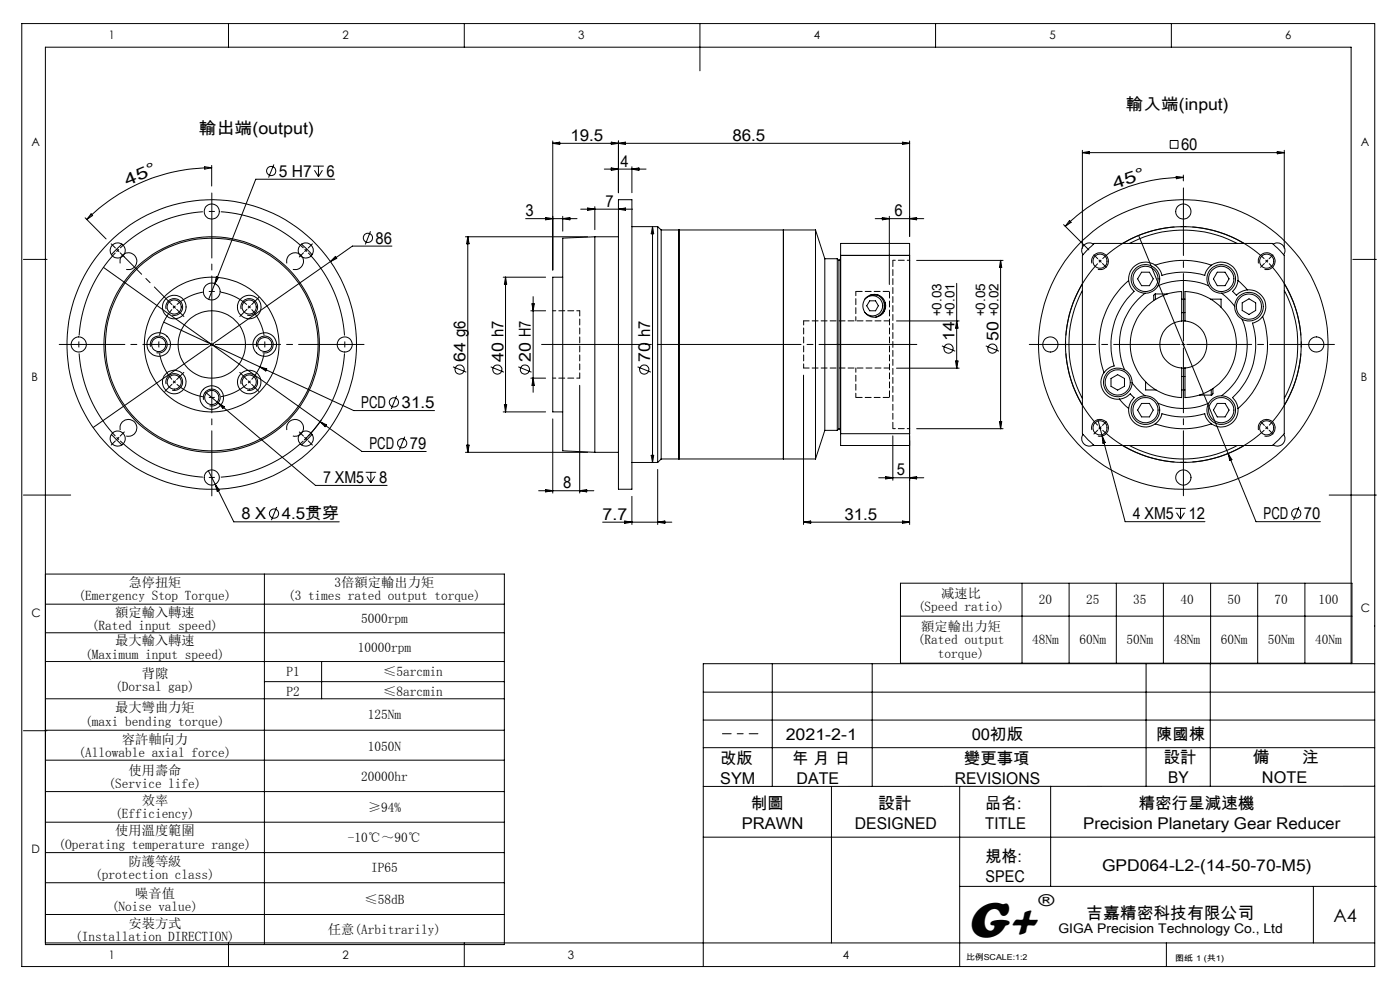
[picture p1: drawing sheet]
<svg xmlns="http://www.w3.org/2000/svg" width="297mm" height="210mm" viewBox="0 0 297 210" stroke-linecap="round" stroke-linejoin="round" font-family="sans-serif">
<g fill="none" stroke="#000" stroke-width=".21">
<path d="M4.6 5h287v200h-287zM48.5 5v5M98.5 5v5M148.5 5v10M198.5 5v5M248.5 5v5M43.4 35.4l1.5 .2-1.5 .3zM44.9 35.6a37.6 37.6 0 0 0-26.5 11M44.9 35.1v4.4M58.1 34.9l-1.1 2.8M66.4 35.2h2.3M66.7 36.1l.9 1.4"/>
<path d="M67.6 35.2v2.3M68.4 36.1l-.8 1.4M71 38h-16.7l-10 25.5M117.3 29.9v27.4M117.3 30.4h75.7M117.3 30.4l1.4-.2v.4zM128.2 35.9h8.9M129.7 30.2l1.5 .2-1.5 .2zM129.7 35.6l1.5 .3-1.5 .3zM131.2 29.9v11M131.2 30.4l1.5-.2v.4zM134.1 35.4v5.5"/>
<path d="M134.1 35.9l1.4-.3v.6zM191.5 30.2l1.5 .2-1.5 .2zM193 29.9v20.3M229.6 31.9v20.8M229.6 32.4h42.9M229.6 32.4l1.5-.3v.5zM248.2 29.8h1.7v1.7h-1.7zM249.5 37.4l1.5 .2-1.4 .3zM251 37.6a35.5 35.5 0 0 0-25 10.4M251 37.1v1.3M271 32.1l1.5 .3-1.5 .2zM272.5 31.9v20.8"/>
<path d="M5 55h5M18.1 46.2l4.4 4.5M19.3 45.4l.3 .3-1.2 .9zM21.9 56.7l46 32.8M24.7 52.9l.5 .5M25.2 52.9l-.5 .5M25.5 55.9a1.79 1.79 0 0 1 1.6-2.3 1.79 1.79 0 0 1 1.9 2 1.79 1.79 0 0 1-2.2 1.5M25.9 51.8l-2.3 2.2M45.9 58.7l.5 .2-.8 1.3zM60.9 55.9a1.79 1.79 0 0 1 1.5-2.3 1.79 1.79 0 0 1 2 2 1.79 1.79 0 0 1-2.3 1.5M64 51.8l2.2 2.2M70.1 55.5l-50.3 35.2"/>
<path d="M71.2 54.4l.2 .4-1.3 .7zM78.6 49.1l-1.1 2.7M83.1 52.2h-8.3l-4.7 3.3M98.7 50.2h26M99.2 50.2v45.7M99.2 50.2l.3 1.5h-.5zM106.8 58.8h8.9M107.2 58.8v28.6M107.2 58.8l.3 1.5h-.5zM111.5 46.4h10.9M115.7 46.1l1.6 .3-1.6 .2zM119.4 45.9v3.1"/>
<path d="M119.4 46.4l1.5-.3v.5zM119.4 58.8h-2.1v28.6h2.1M123.2 44.4h11M124.7 44.1l1.5 .3-1.5 .2zM126.2 43.8v4.9M126.2 50.2v45.7M126.2 50.2l-6.8 .3v45.1l6.8 .3M126.2 50.2h5M131.2 42.4h2.9v61.4h-2.9zM131.2 44.4l1.5-.3v.5zM134.1 48.1h5.4M138.4 48.1v50"/>
<path d="M138.4 48.1l.3 1.5h-.6zM139.5 48.1v50M139.5 48.1l.8 .7M140.3 48.8v48.6M140.3 48.8h32.7M144 48.8v48.6M166.2 48.8v48.6M173 48.8v48.6M173 48.8l2 6.1M175 54.9v36.4M175 54.9h2.6M177.6 54.9v36.4"/>
<path d="M177.6 54.9l.4 .3M178 55.2v35.7M178.3 54.2v-2.6h14.7v2.6M178.3 54.2v37.8M178.3 54.2h14.7M178.3 54.9l-.3 .3M185.7 46.4h10.3M187.2 46.1l1.5 .3-1.5 .2zM188.7 45.9v14.5M193 54.2v37.8M193 46.4l1.5-.3v.5zM194.5 55.2h18.3"/>
<path d="M212.3 55.2v35.7M212.3 55.2l.2 1.5h-.5zM225.6 47.7l5.4 5.3M226.9 46.8l.3 .4-1.2 .8zM230.5 53.2l1.6-1.6h37.8l1 1 1.6 1.6v37.8l-1.2 1.3-1.4 1.2h-37.8l-1.3-1.2-1.2-1.3v-37.8zM231.6 55.9a1.79 1.79 0 0 1 1.6-2.3 1.79 1.79 0 0 1 2 2 1.79 1.79 0 0 1-2.3 1.5M232 51.8a1.62 1.62 0 0 0-2 .2 1.62 1.62 0 0 0-.2 2M238.2 51.6a25 25 0 0 1 25.7 0M239.4 59.5a17.8 17.8 0 0 0-5.2 19.5M239.4 59.5a3.7 3.7 0 0 0 1.2 2.3 15.5 15.5 0 0 0-4.2 15.8 3.5 3.5 0 0 0-2.2 1.4M239.6 51.6a24.5 24.5 0 0 1 22.9 0M241.5 49.9l19 46.3"/>
<path d="M242.2 57.7h1.6l.9 1.5-.9 1.4h-1.6l-.9-1.4zM245.1 56.3a17.7 17.7 0 0 1 11.9 0M245.1 56.3a3.6 3.6 0 0 0-3.9-.2 3.6 3.6 0 0 0-1.8 3.4M245.1 56.3a3.5 3.5 0 0 1 1.4 2.1 15.6 15.6 0 0 1 9.1 0 3.5 3.5 0 0 1 1.4-2.1M257 56.3a3.6 3.6 0 0 1 3.9-.2 3.6 3.6 0 0 1 1.7 3.4M258.2 57.7h1.7l.8 1.5-.8 1.4h-1.7l-.8-1.4zM262.6 59.5l2 2M262.6 59.5a3.7 3.7 0 0 1-1.1 2.3l.8 .8a3.9 3.9 0 0 1 2.3-1.1M267 55.9a1.79 1.79 0 0 1 1.6-2.3 1.79 1.79 0 0 1 1.9 2 1.79 1.79 0 0 1-2.2 1.5M270.1 51.8a1.62 1.62 0 0 1 2 .2 1.62 1.62 0 0 1 .2 2M287 55h5M31.9 73.5a1.79 1.79 0 0 1 1.6-2.2 1.79 1.79 0 0 1 1.9 1.9 1.79 1.79 0 0 1-2.2 1.6"/>
<path d="M34.7 68.3l40.3 18.8h17.2M35.2 65.6a1.78 1.78 0 0 1 1.6-2.3 1.78 1.78 0 0 1 1.9 2 1.78 1.78 0 0 1-2.2 1.5M36.7 64.9l.3 .2M37 65.1l-.3 .3M37 65.1l.2 .3M37.2 64.9l-.2 .2M51.2 65.6a1.78 1.78 0 0 1 1.5-2.3 1.78 1.78 0 0 1 2 2 1.78 1.78 0 0 1-2.3 1.5M54.4 73.5a1.79 1.79 0 0 1 1.6-2.2 1.79 1.79 0 0 1 2 1.9 1.79 1.79 0 0 1-2.3 1.6M55.1 77.8l1.5 .4-.2 .5zM96.1 77.8l2.8 1.1M104.1 77.8l2.8 1.1M110 77.8l2.7 1.1"/>
<path d="M112.6 65.9h3.1M112.9 64.4h.4l-.2 1.5zM113.1 62.9v20.3M135.3 77.8l2.8 1.1M170.5 79.6v31.7M183.4 63.5a2.15 2.15 0 0 1 3.2-.2 2.15 2.15 0 0 1 0 3.1 2.15 2.15 0 0 1-3.2-.2M184.5 63.8h1.2l.6 1.1-.6 1h-1.2l-.6-1zM184.5 62.6h1.9M186.1 62.6a2.49 2.49 0 0 1 1.5 2.4 2.49 2.49 0 0 1-1.8 2.3M187.8 64.2l-.1 1.3-.4 1M190.2 68.1h13.3M190.2 78.1h13.3"/>
<path d="M199.8 73.4l2.8 1.1M202.7 76.6h.5l-.2 1.5zM203 60.1v18M203 68.1l.2 1.5h-.5zM209.1 73.4l2.8 1.1M229.6 60.2a24.8 24.8 0 0 0 0 25.8M229.6 61.7a24.3 24.3 0 0 0 0 22.8M234.2 79a3.6 3.6 0 0 0-.2 3.9 3.6 3.6 0 0 0 3.5 1.8M242.9 62.2a13.5 13.5 0 0 0-4.3 16.2M245.1 62.4l-.3 .2v1.1M245.1 62.4v1.1M245.1 62.4h2.5"/>
<path d="M245.7 60.6a13.2 13.2 0 0 1 10.7 0M250.7 68.1v-6.3a11.3 11.3 0 0 0-10.9 11.3 11.3 11.3 0 0 0 10.9 11.2v-6.2M250.7 68.1a5 5 0 0 0-4.6 5 5 5 0 0 0 4.6 5M250.7 78.1h.7M250.7 68.1h.7M250.7 63.5h.7M250.7 79.9h.7M250.7 66.3h.7M251.4 68.1a5 5 0 0 1 4.6 5 5 5 0 0 1-4.6 5M251.4 68.1v-6.3a11.3 11.3 0 0 1 10.9 11.3 11.3 11.3 0 0 1-10.9 11.2v-6.2M256.8 63.5h2.2v1.7M259.2 62.2l1.1 .9 1.6 1.9"/>
<path d="M263.5 67.7a13.5 13.5 0 0 1-4.3 16.3M263.5 64.2l1.5-.8 1.4 .8v1.7l-1.4 .8-1.5-.8zM264.6 61.5a3.6 3.6 0 0 1 3.5 1.8 3.6 3.6 0 0 1-.2 3.8M267.9 67.1a17.9 17.9 0 0 1-5.3 19.6M267.9 67.1a3.5 3.5 0 0 1-2.2 1.4 15.3 15.3 0 0 1-4.2 15.8 3.9 3.9 0 0 1 1.1 2.4M272.5 60.2a24.8 24.8 0 0 1 0 25.8M272.5 61.7a24.3 24.3 0 0 1 0 22.8M23.6 92.1l2.3 2.3M25.5 91.2a1.79 1.79 0 0 1 1.6-2.2 1.79 1.79 0 0 1 1.9 1.9 1.79 1.79 0 0 1-2.2 1.6M35.2 81.5a1.78 1.78 0 0 1 1.6-2.2 1.78 1.78 0 0 1 1.9 1.9 1.78 1.78 0 0 1-2.2 1.6M43.2 84.8a1.79 1.79 0 0 1 1.6-2.2 1.79 1.79 0 0 1 1.9 1.9 1.79 1.79 0 0 1-2.2 1.6M43.6 83.2l2.7 2.3"/>
<path d="M44.2 99.9l1.4 2.8M46.3 85.5l20.6 17.5h15.2M46.3 85.5l1.3 .8-.3 .3zM51.2 81.5a1.78 1.78 0 0 1 1.5-2.2 1.78 1.78 0 0 1 2 1.9 1.78 1.78 0 0 1-2.3 1.6M60.9 91.2a1.79 1.79 0 0 1 1.5-2.2 1.79 1.79 0 0 1 2 1.9 1.79 1.79 0 0 1-2.3 1.6M66.2 92.1l-2.2 2.3M67.9 89.5l8.9 6.3h13.6M67.9 89.5l1.4 .6-.3 .4zM68.2 89l-1.5 2-2.2 2.4M84.1 84l-1.1 2.7M85.9 92.6l-1.2 2.8M98.7 95.9h26"/>
<path d="M99 94.4h.5l-.3 1.5zM106.8 87.4h8.9M107 85.9h.5l-.3 1.5zM112.6 80.2h3.1M113.1 80.2l.2 1.5h-.4zM117.3 88.9v15.7M123 81.7v22.9M126.2 95.9h5M134.1 98.1h5.4M138.1 96.6h.6l-.3 1.5zM139.5 99.6v11.7M140.3 97.4l-.8 .7"/>
<path d="M140.3 97.4h32.7M175 91.3l-2 6.1M175 91.3h2.6M178 90.9l-.4 .4M178 90.9l.3 .4M178.3 92v2.5h14.7v-2.5M178.3 92h14.7M189.4 92.5v9.4M193 92.5v18.8M194.5 90.9h18.3M212 89.5h.5l-.2 1.4zM229.8 92.1a1.6 1.6 0 0 0 .2 2.1 1.6 1.6 0 0 0 2 .2"/>
<path d="M231.6 91.2a1.79 1.79 0 0 1 1.6-2.2 1.79 1.79 0 0 1 2 1.9 1.79 1.79 0 0 1-2.3 1.6M232.9 89l.9 3.5M233.1 90.5l.5 .5M233.6 90.5l-.5 .5M233.8 92.5l4.9 18.2h16.9M233.8 92.5l.7 1.4-.5 .1zM235.7 80.3l1.4-.8 1.4 .8v1.6l-1.4 .9-1.4-.9zM237.5 84.7l1.9 2M237.5 84.7a3.7 3.7 0 0 0 2.3-1.2l.8 .8a3.9 3.9 0 0 0-1.2 2.4M238.2 94.5a24.8 24.8 0 0 0 25.7 0M239.4 86.7a3.6 3.6 0 0 0 1.8 3.4 3.6 3.6 0 0 0 3.9-.2M239.6 94.5a24.2 24.2 0 0 0 22.9 0"/>
<path d="M240.2 81.2l.9 1.1 1.8 1.7M242.2 85.6h1.6l.9 1.4-.9 1.4h-1.6l-.9-1.4zM243 81v1.7h2.3M245.1 89.9a17.7 17.7 0 0 0 11.9 0M245.1 89.9a3.5 3.5 0 0 0 1.4-2.1 15.6 15.6 0 0 0 9.1 0 3.5 3.5 0 0 0 1.4 2.1M245.7 85.5a13.6 13.6 0 0 0 10.7 0M250.7 82.7h.7M254.5 83.8h2.5M257 82.6v1.2M257.3 82.4v1.1l-.3 .3M258.2 85.6h1.7l.8 1.4-.8 1.4h-1.7l-.8-1.4zM260.5 96.2l6 14.5h13.6"/>
<path d="M260.5 96.2l.8 1.3-.4 .2zM262.6 86.7a3.6 3.6 0 0 1-1.7 3.4 3.6 3.6 0 0 1-3.9-.2M267 91.2a1.79 1.79 0 0 1 1.6-2.2 1.79 1.79 0 0 1 1.9 1.9 1.79 1.79 0 0 1-2.2 1.6M272.3 92.1a1.6 1.6 0 0 1-.2 2.1 1.6 1.6 0 0 1-2 .2M5 105h10M45.6 102.7l4 8h22.4M45.6 102.7l.9 1.3-.4 .2zM58.7 107.6l-1.1 2.7M77.6 100.2h2.2M77.8 101.1l.9 1.3M78.7 100.2v2.2M79.5 101.1l-.8 1.3"/>
<path d="M114.3 104.1h11.7M115.7 103.8l1.6 .3-1.6 .2zM123 104.1l1.5-.3v.5zM127.8 110.8h14.7M132.5 110.5l1.6 .3-1.6 .2zM134.1 105.3v6M139.5 110.8l1.5-.3v.5zM170.5 110.8h22.5M170.5 110.8l1.5-.3v.5zM186.4 101.3h9.6M187.9 101.1l1.5 .2-1.5 .3zM191.5 110.5l1.5 .3-1.5 .2z"/>
<path d="M193 101.3l1.5-.2v.5zM249.3 107.8h2.2M249.6 108.8l.8 1.3M250.4 107.8v2.3M251.3 108.8l-.9 1.3M275.6 107.5l-1.2 2.8M282 105h10M9.6 128.2h97.4M9.6 134.2h97.4M9.6 121.8h97.4v78.6h-97.4v-190.4h277v130.8M56.1 121.8v78.6M191 123.7h95.8v17h-95.8z"/>
<path d="M191 130.7h95.8M216.8 123.7v17M226.8 123.7v17M236.8 123.7v17M246.8 123.7v17M256.8 123.7v17M266.8 123.7v17M276.8 123.7v17M5 155h5M9.6 140.3h97.4M9.6 148.2h97.4M9.6 154.9h97.4"/>
<path d="M56.1 144.6h50.9M68.2 140.3v7.9M149.2 152.7h142.4M149.2 146.8h142.4M149.2 158.6h142.4M163.8 140.8v26M185 140.8v26M243.1 140.8v26M256.8 140.8v26M291.6 140.8h-142.4v64.2M9.6 161.2h97.4M9.6 167.9h97.4"/>
<path d="M9.6 174.4h97.4M149.2 177.6h142.4M176.4 166.8v33.2M203.6 166.8v38.2M222.9 166.8v21.2M291.6 166.8h-142.4M9.6 180.9h97.4M9.6 187.2h97.4M9.6 194h97.4M203.6 188h88.4M278.6 188v12M9.6 200h282"/>
<path d="M48.5 200v5M98.5 200v5M247.4 200v5"/>
<circle cx="57.5" cy="36.3" r=".98"/>
<circle cx="25" cy="53.1" r="1.6"/>
<circle cx="44.9" cy="44.9" r="1.62"/>
<circle cx="64.9" cy="53.1" r="1.61"/>
<circle cx="78" cy="50.5" r=".98"/>
<circle cx="233.3" cy="55.4" r="1.5"/>
<circle cx="243" cy="59.2" r="3"/>
<circle cx="243" cy="59.2" r="2.67"/>
<circle cx="251" cy="44.9" r="1.62"/>
<circle cx="259.1" cy="59.2" r="3"/>
<circle cx="259.1" cy="59.2" r="2.67"/>
<circle cx="268.7" cy="55.4" r="1.51"/>
<circle cx="16.7" cy="73.1" r="1.62"/>
<circle cx="33.7" cy="73.1" r="2.49"/>
<circle cx="33.7" cy="73.1" r="1.49"/>
<circle cx="37" cy="65.1" r="1.5"/>
<circle cx="37" cy="65.1" r="2.5"/>
<circle cx="44.9" cy="73.1" r="14.3"/>
<circle cx="44.9" cy="73.1" r="22.9"/>
<circle cx="44.9" cy="73.1" r="30.7"/>
<circle cx="44.9" cy="61.8" r="1.79"/>
<circle cx="44.9" cy="73.1" r="7.1"/>
<circle cx="44.9" cy="73.1" r="22.6"/>
<circle cx="52.9" cy="65.1" r="1.5"/>
<circle cx="52.9" cy="65.1" r="2.5"/>
<circle cx="56.2" cy="73.1" r="2.49"/>
<circle cx="56.2" cy="73.1" r="1.49"/>
<circle cx="73.1" cy="73.1" r="1.59"/>
<circle cx="97.5" cy="78.4" r=".97"/>
<circle cx="105.5" cy="78.4" r=".97"/>
<circle cx="111.4" cy="78.4" r=".97"/>
<circle cx="136.7" cy="78.4" r=".98"/>
<circle cx="185.5" cy="64.9" r="2.42"/>
<circle cx="201.2" cy="73.9" r=".97"/>
<circle cx="210.5" cy="73.9" r=".97"/>
<circle cx="222.8" cy="73.1" r="1.6"/>
<circle cx="251" cy="73.1" r="30.7"/>
<circle cx="264.9" cy="65" r="2.67"/>
<circle cx="265" cy="65.1" r="3"/>
<circle cx="279.2" cy="73.1" r="1.62"/>
<circle cx="25" cy="93" r="1.6"/>
<circle cx="37" cy="81" r="2.51"/>
<circle cx="37" cy="81" r="1.51"/>
<circle cx="44.9" cy="84.3" r="2.49"/>
<circle cx="44.9" cy="84.3" r="1.49"/>
<circle cx="52.9" cy="81" r="1.51"/>
<circle cx="52.9" cy="81" r="2.51"/>
<circle cx="64.9" cy="93" r="1.61"/>
<circle cx="83.6" cy="85.3" r=".98"/>
<circle cx="85.3" cy="94" r=".98"/>
<circle cx="233.3" cy="90.7" r="1.5"/>
<circle cx="237.1" cy="81.1" r="2.66"/>
<circle cx="237.1" cy="81.1" r="3"/>
<circle cx="243" cy="87" r="3"/>
<circle cx="243" cy="87" r="2.67"/>
<circle cx="259.1" cy="87" r="3"/>
<circle cx="259.1" cy="87" r="2.67"/>
<circle cx="268.7" cy="90.7" r="1.51"/>
<circle cx="44.9" cy="101.3" r="1.6"/>
<circle cx="58.1" cy="108.9" r=".98"/>
<circle cx="251" cy="101.3" r="1.62"/>
<circle cx="275" cy="108.9" r=".99"/>
</g>
<g fill="none" stroke="#000" stroke-width=".21" stroke-dasharray="30.5 1.3 1.3 1.3" stroke-linecap="butt">
<path d="M64.9 53.1l-.3-.2M64.9 53.1l.2 .3M233.4 55.4l-.3 .2M233.4 55.4l.2-.3M268.7 55.4l-.2-.3M268.7 55.4l.3 .2M52.9 65.1l-.3-.2M52.9 65.1l.2 .3M25 93l.2 .3M25 93l-.3-.2M37 81l.2 .3M37 81l-.3-.2"/>
<path d="M52.9 81l.2-.2M52.9 81l-.3 .3M64.9 93l.2-.2M64.9 93l-.3 .3M268.7 90.7l.3-.2M268.7 90.7l-.2 .3"/>
</g>
<path d="M232.9 55.9a25 25 0 0 0 0 34.3M268.2 54.9a25 25 0 0 0-34.3 0M233.9 91.2a25 25 0 0 0 34.3 0M269.2 90.2a25 25 0 0 0 0-34.3" fill="none" stroke="#000" stroke-width=".21" stroke-dasharray="30.5 1.3 1.3 1.3" stroke-dashoffset="13.5" stroke-linecap="butt"/>
<path d="M36.5 65.6a11.3 11.3 0 0 0 0 14.9M52.4 64.6a11.3 11.3 0 0 0-14.9 0M37.5 81.5a11.3 11.3 0 0 0 14.9 0M53.4 80.5a11.3 11.3 0 0 0 0-14.9" fill="none" stroke="#000" stroke-width=".21" stroke-dasharray="30.5 1.3 1.3 1.3" stroke-dashoffset="24.3" stroke-linecap="butt"/>
<path d="M24.5 53.6a28.2 28.2 0 0 0 0 38.9M64.4 52.6a28.2 28.2 0 0 0-38.9 0M25.5 93.5a28.2 28.2 0 0 0 38.9 0M65.4 92.5a28.2 28.2 0 0 0 0-38.9" fill="none" stroke="#000" stroke-width=".21" stroke-dasharray="30.5 1.3 1.3 1.3" stroke-dashoffset="10.9" stroke-linecap="butt"/>
<path d="M194.5 73.1h-79.6" fill="none" stroke="#000" stroke-width=".21" stroke-dasharray="30.5 1.3 1.3 1.3" stroke-dashoffset="9.7"/>
<path d="M153.3 155.6h7.5" fill="none" stroke="#000" stroke-width=".21" stroke-dasharray="30.5 1.3 1.3 1.3" stroke-dashoffset="28.6"/>
<path d="M170.5 78.1h18.2M188.7 68.1h-18.2" fill="none" stroke="#000" stroke-width=".21" stroke-dasharray="1.3 .6" stroke-dashoffset=".1"/>
<path d="M170.5 78.1v-10M181.6 68.1v-6.3M181.6 84.3v-6.2" fill="none" stroke="#000" stroke-width=".21" stroke-dasharray="1.3 .6" stroke-dashoffset=".4"/>
<path d="M181.6 61.8h7.1M188.7 84.3h-7.1M188.7 84.3v-22.5M189.4 90.9v-35.7" fill="none" stroke="#000" stroke-width=".21" stroke-dasharray="1.3 .6" stroke-dashoffset="-.1"/>
<path d="M193 55.2h-3.6M189.4 90.9h3.6" fill="none" stroke="#000" stroke-width=".21" stroke-dasharray="1.3 .6" stroke-dashoffset=".8"/>
<path d="M123 65.9h-5.7M117.3 80.2h5.7" fill="none" stroke="#000" stroke-width=".21" stroke-dasharray="1.3 .6" stroke-dashoffset=".6"/>
<path d="M123 65.9v14.3" fill="none" stroke="#000" stroke-width=".21" stroke-dasharray="1.3 .6" stroke-dashoffset=".2"/>
<g fill="none" stroke="#000" stroke-width=".21" stroke-dasharray="30.5 1.3 1.3 1.3">
<path d="M24.5 52.6l-.9-.9M25.5 53.6l.9 .9M64.4 53.6l-.9 .9M64.9 53.1l.2-.2M64.9 53.1l-.3 .3M65.4 52.6l.9-.9M232.9 54.9l-.8-.8M233.4 55.4l-.3-.3M233.4 55.4l.2 .2M233.9 55.9l.8 .8M268.2 55.9l-.8 .8M268.7 55.4l.3-.3"/>
<path d="M268.7 55.4l-.2 .2M269.2 54.9l.8-.8M37.5 65.6l1.5 1.5M44.9 73.1v-.4M44.9 73.1h-.3M44.9 73.1v.3M44.9 73.1h.4M52.4 65.6l-1.5 1.5M52.9 65.1l.2-.2M52.9 65.1l-.3 .3M53.4 64.6l1.5-1.5M251.1 73.1v-.4"/>
<path d="M251.1 73.1h-.4M251.1 73.1v.3M251.1 73.1h.3M24.5 93.5l-.9 .9M25 93l-.3 .3M25 93l.2-.2M25.5 92.5l.9-.9M36.5 81.5l-1.5 1.5M37 81l-.3 .3M37 81l.2-.2M37.5 80.5l1.5-1.5M52.4 80.5l-1.5-1.5"/>
<path d="M52.9 81l.2 .3M52.9 81l-.3-.2M53.4 81.5l1.5 1.5M64.4 92.5l-.9-.9M64.9 93l.2 .3M64.9 93l-.3-.2M65.4 93.5l.9 .9M232.9 91.2l-.8 .9M233.9 90.2l.8-.8M268.2 90.2l-.8-.8M268.7 90.7l.3 .3M268.7 90.7l-.2-.2"/>
<path d="M269.2 91.2l.8 .9"/>
</g>
<path d="M251.1 72.4v-32.5" fill="none" stroke="#000" stroke-width=".21" stroke-dasharray="30.5 1.3 1.3 1.3" stroke-dashoffset="16.1"/>
<path d="M250.3 73.1h-31.9" fill="none" stroke="#000" stroke-width=".21" stroke-dasharray="30.5 1.3 1.3 1.3" stroke-dashoffset="16.4"/>
<path d="M44.9 72.4v-31.5M44.9 73.8v31.4M251.1 73.8v31.4M251.8 73.1h31.3" fill="none" stroke="#000" stroke-width=".21" stroke-dasharray="30.5 1.3 1.3 1.3" stroke-dashoffset="16.7"/>
<path d="M36.5 64.6l-10.2-10.2" fill="none" stroke="#000" stroke-width=".21" stroke-dasharray="30.5 1.3 1.3 1.3" stroke-dashoffset="25.2"/>
<path d="M44.2 73.1h-31.6M45.6 73.1h31.6" fill="none" stroke="#000" stroke-width=".21" stroke-dasharray="30.5 1.3 1.3 1.3" stroke-dashoffset="16.6"/>
<text font-size="11" x="205.1" y="198.7">G+</text>
<text font-size="3.9" x="282.9" y="195.5">A4</text>
<g font-size="3.5">
<text x="238.9" y="23.4">輸入端(input)</text>
<text x="42.2" y="28.4">輸出端(output)</text>
<text x="121" y="29.9">19.5</text>
<text x="155.4" y="29.9">86.5</text>
<text x="131.6" y="35.4">4</text>
<text x="250.5" y="31.9">60</text>
<text x="27" y="39.4" transform="rotate(-23 27 39.4)">4 5 °</text>
<text x="59.2" y="37.5">5 H7</text>
<text x="69.3" y="37.5">6</text>
<text x="236.5" y="40" transform="rotate(-18 236.5 40)">4 5 °</text>
<text x="111.5" y="45.9">3</text>
<text x="128.4" y="43.8">7</text>
<text x="189.8" y="45.9">6</text>
<text x="79.7" y="51.7">86</text>
<text x="137.9" y="71.5" transform="rotate(-90 137.9 71.5)">h7</text>
<text x="98.8" y="76.8" transform="rotate(-90 98.8 76.8)">64 g6</text>
<text x="106.8" y="76.8" transform="rotate(-90 106.8 76.8)">40 h7</text>
<text x="112.6" y="76.8" transform="rotate(-90 112.6 76.8)">20 H7</text>
<text x="137.9" y="76.8" transform="rotate(-90 137.9 76.8)">70</text>
<text x="202.5" y="72.3" transform="rotate(-90 202.5 72.3)">14</text>
<text x="211.8" y="72.3" transform="rotate(-90 211.8 72.3)">50</text>
<text x="76.6" y="86.6">PCD</text>
<text x="85.2" y="86.6">31.5</text>
<text x="78.4" y="95.3">PCD</text>
<text x="86.9" y="95.3">79</text>
<text x="190.3" y="100.8">5</text>
<text x="68.5" y="102.5">7 XM5</text>
<text x="80.4" y="102.5">8</text>
<text x="119.5" y="103.6">8</text>
<text x="51.2" y="110.2">8 X</text>
<text x="59.8" y="110.2">4.5贯穿</text>
<text x="127.8" y="110.2">7.7</text>
<text x="179.1" y="110.2">31.5</text>
<text x="240.3" y="110.1">4 XM5</text>
<text x="252.2" y="110.1">12</text>
<text x="268.1" y="110.1">PCD</text>
<text x="276.6" y="110.1">70</text>
<text x="220.3" y="192.2">®</text>
<text x="230.5" y="194.8">吉嘉精密科技有限公司</text>
</g>
<g font-size="3.4">
<text x="166.7" y="157">2021-2-1</text>
<text x="206.2" y="156.9">00初版</text>
<text x="245.3" y="156.9">陳國棟</text>
<text x="246.9" y="161.8">設計</text>
<text x="265.8" y="161.8">備</text>
<text x="276.3" y="161.8">注</text>
<text x="152.8" y="162">改版</text>
<text x="152.8" y="166.3">SYM</text>
<text x="168.1" y="162">年 月 日</text>
<text x="169" y="166.3">DATE</text>
<text x="202.6" y="166.3">REVISIONS</text>
<text x="204.5" y="162">變更事項</text>
<text x="247.8" y="166.1">BY</text>
<text x="267.7" y="166.1">NOTE</text>
<text x="159.3" y="171.6">制圖</text>
<text x="186.3" y="171.6">設計</text>
<text x="209" y="171.6">品名:</text>
<text x="241.5" y="171.6">精密行星減速機</text>
<text x="157.3" y="175.9">PRAWN</text>
<text x="181.3" y="175.9">DESIGNED</text>
<text x="209" y="175.9">TITLE</text>
<text x="229.8" y="175.9">Precision Planetary Gear Reducer</text>
<text x="209.1" y="182.9">規格:</text>
<text x="233.8" y="184.7">GPD064-L2-(14-50-70-M5)</text>
<text x="209.1" y="187.2">SPEC</text>
</g>
<g font-size="2.8">
<text x="199.7" y="67.1" transform="rotate(-90 199.7 67.1)">+0.03</text>
<text x="202.5" y="67.1" transform="rotate(-90 202.5 67.1)">+0.01</text>
<text x="209" y="67.1" transform="rotate(-90 209 67.1)">+0.05</text>
<text x="211.8" y="67.1" transform="rotate(-90 211.8 67.1)">+0.02</text>
<text x="27.2" y="124.6">急停扭矩</text>
<text x="71" y="124.6">3倍額定輸出力矩</text>
<text x="16.7" y="127.4">(Emergency Stop Torque)</text>
<text x="24.4" y="130.8">額定輸入轉速</text>
<text x="61.1" y="127.4">(3 times rated output torque)</text>
<text x="194.7" y="129.6">(Speed ratio)</text>
<text x="199.7" y="126.8">减速比</text>
<text x="220.4" y="128.2">20</text>
<text x="230.4" y="128.2">25</text>
<text x="240.4" y="128.2">35</text>
<text x="250.4" y="128.2">40</text>
<text x="260.4" y="128.2">50</text>
<text x="270.4" y="128.2">70</text>
<text x="279.7" y="128.2">100</text>
<text x="19.5" y="133.6">(Rated input speed)</text>
<text x="24.4" y="136.9">最大輸入轉速</text>
<text x="76.6" y="132.2">5000rpm</text>
<text x="194.7" y="136.7">(Rated output</text>
<text x="195.4" y="133.9">額定輸出力矩</text>
<text x="219" y="136.7">48Nm</text>
<text x="229" y="136.7">60Nm</text>
<text x="239" y="136.7">50Nm</text>
<text x="249" y="136.7">48Nm</text>
<text x="259" y="136.7">60Nm</text>
<text x="269" y="136.7">50Nm</text>
<text x="279" y="136.7">40Nm</text>
<text x="18.1" y="139.7">(Maximum input speed)</text>
<text x="30.1" y="143.9">背隙</text>
<text x="60.8" y="143.5">P1</text>
<text x="75.9" y="138.3">10000rpm</text>
<text x="81.3" y="143.5">≤5arcmin</text>
<text x="199" y="139.5">torque)</text>
<text x="24.4" y="146.7">(Dorsal gap)</text>
<text x="60.8" y="147.6">P2</text>
<text x="81.3" y="147.6">≤8arcmin</text>
<text x="18.1" y="154">(maxi bending torque)</text>
<text x="24.4" y="151.1">最大彎曲力矩</text>
<text x="78" y="152.5">125Nm</text>
<text x="16.7" y="160.7">(Allowable axial force)</text>
<text x="25.8" y="157.8">容許軸向力</text>
<text x="78" y="159.2">1050N</text>
<text x="23" y="167.2">(Service life)</text>
<text x="27.2" y="164.4">使用壽命</text>
<text x="76.6" y="165.8">20000hr</text>
<text x="24.4" y="173.6">(Efficiency)</text>
<text x="30.1" y="170.7">效率</text>
<text x="78" y="172.2">≥94%</text>
<text x="24.4" y="177.2">使用溫度範圍</text>
<text x="73.8" y="178.6">-10℃～90℃</text>
<text x="12.4" y="180">(Operating temperature range)</text>
<text x="27.2" y="183.6">防護等級</text>
<text x="78.7" y="185.1">IP65</text>
<text x="20.2" y="186.5">(protection class)</text>
<text x="28.7" y="190.4">噪音值</text>
<text x="77.3" y="191.8">≤58dB</text>
<text x="23.7" y="193.2">(Noise value)</text>
<text x="27.2" y="196.8">安裝方式</text>
<text x="224.5" y="197.8">GIGA Precision Technology Co., Ltd</text>
<text x="16" y="199.6">(Installation DIRECTION)</text>
<text x="69.6" y="198.2">任意(Arbitrarily)</text>
</g>
<g font-size="2.5">
<text x="23.1" y="8.4">1</text>
<text x="72.7" y="8.4">2</text>
<text x="122.7" y="8.4">3</text>
<text x="172.7" y="8.4">4</text>
<text x="222.7" y="8.4">5</text>
<text x="272.7" y="8.4">6</text>
<text x="6.7" y="30.9">A</text>
<text x="288.7" y="30.9">A</text>
<text x="6.7" y="80.9">B</text>
<text x="288.7" y="80.9">B</text>
<text x="6.7" y="130.9">C</text>
<text x="288.7" y="129.9">C</text>
<text x="6.7" y="180.9">D</text>
<text x="23.1" y="203.4">1</text>
<text x="72.7" y="203.4">2</text>
<text x="120.5" y="203.4">3</text>
<text x="178.8" y="203.4">4</text>
</g>
<g font-size="1.7">
<text x="204.9" y="203.7">比例SCALE:1:2</text>
<text x="249.3" y="203.8">图纸 1 (共1)</text>
</g>
</svg>
